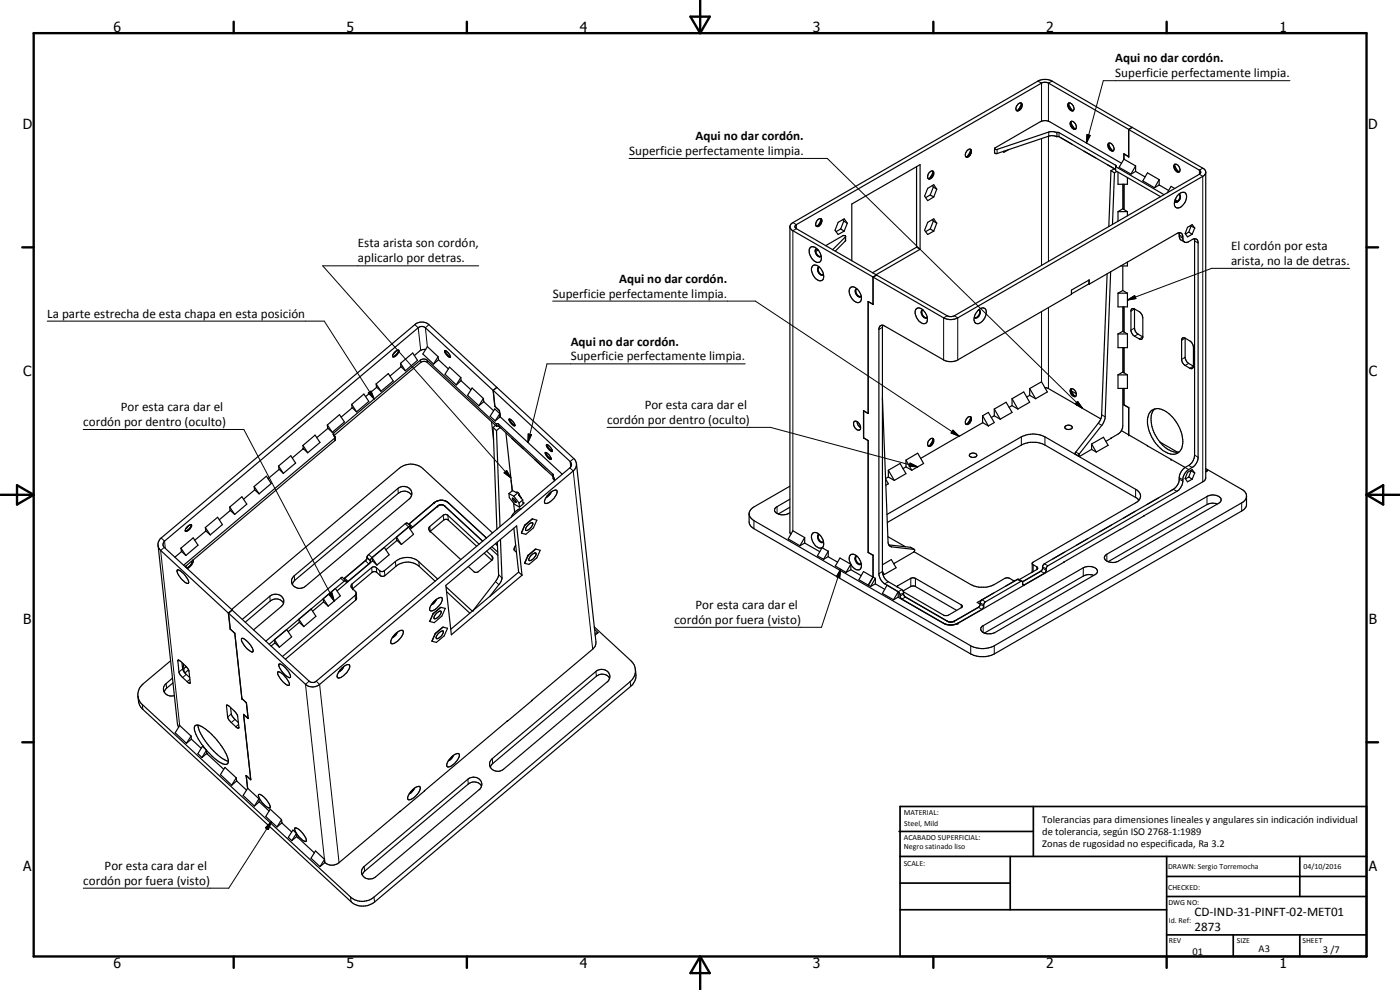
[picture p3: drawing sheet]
<svg xmlns="http://www.w3.org/2000/svg" width="420mm" height="297mm" viewBox="0 0 420 297" stroke-linecap="round" stroke-linejoin="round" font-family="sans-serif">
<g fill="none" stroke="#000" stroke-width=".35">
<path d="M305.4 31.4l.3-.3a.59 .59 0 0 1 .7-.2 .59 .59 0 0 1 .4 .6 1.67 1.67 0 0 1-1.6 1.8l-.3-.7zM306.4 30.9l.1 .1M306.5 31a1.68 1.68 0 0 1-1.4 2.2M306.5 31.1l-.5 1.3-.7 .8M317.2 39.8l-1.2-.3h-1l-15.8 5.3-.7-.2M317.2 39.8h.6l17.2 10M317.2 39.8v1.2M320.7 30.9a1.6 1.6 0 0 1 1.4 2.2M320.8 30.9a1.36 1.36 0 0 0 .5 2.2l.4 .2 .4-.2M321.3 36.5a1.46 1.46 0 0 1 1.6 2 .99 .99 0 0 1-1 .2 .99 .99 0 0 1-.6-.9l-.2-.7zM321.4 36.6l.4 1 .8 1.1M321.5 36.4a1.74 1.74 0 0 0 1.2 2.3"/>
<path d="M321.9 33.2l-1-1.5-.2-.6a1.66 1.66 0 0 0 1.4 2.1M322.8 38.7h-.1M338.7 38.8v8.2l-1.4-.8M339.8 38.3l-1.1 .5M339.8 38.2l-1.1 .7 21.2 12.2a.66 .66 0 0 1 .5 .6 .66 .66 0 0 1-.5 .6l-73.5 42.4-.8 .3-1.3-.3-45.3-26.1-.4-.4v-.3l.4-.5 73.8-42.6h1.6l24.3 14M275.1 50v24.2M278.8 51.8a.76 .76 0 0 1 .7-.5 .76 .76 0 0 1 .7 .4 1.54 1.54 0 0 1-1.7 1.9 1.7 1.7 0 0 1 .3-1.8zM279.2 58.5l1 .6M279.2 58.5l-1.4 .8M279.8 55.7l.3 .4M279.9 51.3l.1 .1M280 51.4a1.69 1.69 0 0 1-1.4 2.2"/>
<path d="M280 51.5l-.5 1.3-.7 .8M280.1 56.1l1 .7M280.1 56.1l-.9 2.4M281.1 56.8l-.9-1.4-1.8 1.1-.9 2.3 .9 1.4 1.8-1.1M281.1 56.8l-.9 2.3M290.1 45.3a.74 .74 0 0 1 .7-.6 .74 .74 0 0 1 .7 .5v.7l-.4 .8a.76 .76 0 0 1-.7 .5 .76 .76 0 0 1-.7-.5l.1-.7zM291.2 44.8a1.59 1.59 0 0 1-1.3 2.2M291.3 45l-.5 1.3-.7 .8M302.7 44.9l-1.5 .8v-.3M317.2 41h.6l17 9.8-2.5-1.4M317.2 41l-1.5-.3-.7 .1-15.8 5.3-.7-.2v-1.5l13.7-7.9a3.1 3.1 0 0 1 2.8 0l21.6 12.5M325.3 45.3l3.5 2.1"/>
<path d="M332.6 43.1a1.06 1.06 0 0 1 1.6 .8l.1 .5-.1 .8M332.6 43.1a1.61 1.61 0 0 0 1.4 2.2l.2-.1M332.7 43.1l.4 1 .9 1.2M332.8 42.9a1.69 1.69 0 0 0 1.2 2.4M333.4 51.2l1.1 .7M333.4 51.2l-.6 16.8M334.2 45.2l-.2 .1M334.5 51.9l-.6 15.4M334.5 50.6l-1.1 .6M334.8 50v1.2l13.5 7.8M334.8 50l14.6 8.4M335 49.8l-.2 .2"/>
<path d="M335 49.8h.1M335.2 51.4l-.7 .5M335.5 51.6v3.7h2.9v-2M337 55.3v7.4M337.3 55.3v7.6M337.3 47.8l3.5 2M337.3 47.8l-1.4 2.4 3.5 2M337.3 46.2h.1M338.7 47l-1.4-.9v1.7M340.8 51.4l2.9 1.7M340.8 49.8l-1.4 2.4M340.8 51.4l-1.4 .8"/>
<path d="M340.8 49.8v1.6M347.9 55.5l2.8 1.6M347.9 53.9l-3.5-2-1.4 2.4 3.5 2M347.9 53.9l-1.4 2.4M347.9 55.5l-1.4 .8M347.9 53.9v1.6M352.5 49.4a1.75 1.75 0 0 0 1.4 2.2M352.5 49.4l.4 1 .8 1.2M352.5 56.6l-1.1-.7-1.1 1.9M352.6 49.3a1.43 1.43 0 0 1 1.3 .8 1.43 1.43 0 0 1-.2 1.6 1.68 1.68 0 0 1-1.2-2.3M352.6 49.3l-.1 .1M352.7 59.9l.8 .5"/>
<path d="M353.3 58.7a1.61 1.61 0 0 1 2.6-.5 3.4 3.4 0 0 1-2.6 4.2 1.34 1.34 0 0 1-.8-1.9zM353.7 58.3h.2M353.9 58.3a1.46 1.46 0 0 1 .2 1.6 1.46 1.46 0 0 1-1.4 .8l-.2-.2M353.9 58.3l.2 1-.4 .8-.5 .4M361.9 51.9l-.6 .8-73.9 42.7a4.5 4.5 0 0 1-4.2 0l-45.5-26.3-.6-1.1M237.1 68l.2-.6 .6-.6 73.6-42.5a4.6 4.6 0 0 1 4.3 0l45.5 26.3 .6 .8v92.2l-.6 .8-42 24.3M237.1 68v91.7l.2 .7M243.2 74.3a1.92 1.92 0 0 1 2.6 1.1 2.88 2.88 0 0 1 .2 3.2 2.8 2.8 0 0 1-3.1-2.6v-1.3zM243.9 79.8a1.86 1.86 0 0 1 2.6 1.1 2.26 2.26 0 0 1 0 3.3 3.2 3.2 0 0 1-3-3.7zM244.8 75.4a1.66 1.66 0 0 0 1.5 1.6M245 74.7h.2M245 74.7a1.49 1.49 0 0 0 .9 2.4l.5-.3"/>
<path d="M245 74.7l-.2 .7M245.4 65.9a.66 .66 0 0 1 .7-.3 .66 .66 0 0 1 .6 .4 1.59 1.59 0 0 1-1.6 1.9h-.1a1.53 1.53 0 0 1 .4-2zM245.6 75l-.8 .4M246.3 65.6a1.61 1.61 0 0 1-1.3 2.3M246.4 65.8l-.5 1.3-.7 .8M247.8 73.7l5.1-3h.7l.2 1.6-3.1 3.1M252.3 68.7l1.1 .6M252.3 68.7l-1.4 .8M252.9 65.9l.3 .4M253.2 66.3l1.1 .7M253.2 66.3l-.9 2.4M253.8 71l-3.9 3.9"/>
<path d="M254.3 67l-.9-1.3-1.9 1-.9 2.4 .9 1.3 1.9-1.1M254.3 67l-.9 2.3M275.1 74.2l1 .6M275.1 74.2l-13.2 7.6M276.1 74.8l-13.2 7.6M276.1 74.8v-25.4l-20.5 11.8v17M279.2 68.7l1 .6M279.2 68.7l-1.4 .8M279.8 65.9l.3 .4M280.1 66.3l1 .7M280.1 66.3l-.9 2.4M281.1 67l-.9-1.3-1.8 1-.9 2.4 .9 1.3 1.8-1.1"/>
<path d="M281.1 67l-.9 2.3M335.5 63.5v2.9M335.5 63.5h2.9M337 79.8v7.4M337 62.7l1.4 .8M337 62.7l-1.5 .8M338.4 63.5v1.3M338.4 78.6v1.2h-2.1M352.6 60.2l.5 .4M353.2 60.5l-.6 .1M353.8 69.8l.3 2 1.4 .8M356.8 69.6l-1 .6"/>
<path d="M356.8 69.6l1 .7M357.4 67.6l.1 .2M357.5 67.8l-.7 1.8M357.5 67.8l1.1 .6M358.4 71.7l.1 64.9a3.8 3.8 0 0 1-1.8 3.1l-1 .6M358.6 68.4l-.8-1-1.4 .8-.7 1.9 .7 1 1.4-.8M358.6 68.4l-.8 1.9M245.5 80.5a1.72 1.72 0 0 0 1.5 2M245.7 80.2l-.2 .3M245.7 80.2a1.48 1.48 0 0 0-.1 1.5 1.48 1.48 0 0 0 1.3 .8l.2-.2M255.2 86.4a2.01 2.01 0 0 1 2.8 1.4 2.16 2.16 0 0 1-.2 2.9 3.2 3.2 0 0 1-3-3.3zM257 86.7a1.61 1.61 0 0 0 1.3 2.3"/>
<path d="M257.2 86.7h-.1a1.45 1.45 0 0 0-.3 1.5 1.45 1.45 0 0 0 1.3 .9l.4-.3M260.6 90.5v33.6l-1.4-.8M260.6 90.5l1.4 .8M260.6 90.5h.1M262 83.1v8.3l-1.4-.9M262 91.3h.1M263 82.5h.1M263 82.5l-1 .6M263.1 82.5l-1.1 .6M265 97.6l-.1 74.5M275 92.7a2.1 2.1 0 0 1 2.8 1.4 1.85 1.85 0 0 1-.4 3 3.5 3.5 0 0 1-2.7-4zM276.8 93a1.74 1.74 0 0 0 1.1 2.4"/>
<path d="M277 93a1.16 1.16 0 0 0-.6 1.1 1.16 1.16 0 0 0 .7 1l.6 .3 .4-.1M278.2 95.2l-.2 .2M293.5 93.1a1.33 1.33 0 0 1 1.6-.7 1.33 1.33 0 0 1 .9 1.6 3.2 3.2 0 0 1-3 3.1 2.19 2.19 0 0 1 0-3.3zM293.7 93h.1M293.8 93a1.42 1.42 0 0 1 .1 1.6 1.42 1.42 0 0 1-1.4 .7l-.1-.1M293.8 93a1.59 1.59 0 0 1-1.3 2.3M326.8 84v1.2l-5.2 3M326.8 85.2l.1 .1M326.9 85.3l26.3-15.2a1.08 1.08 0 0 1 1.3-.2 1.08 1.08 0 0 1 .5 1.2l.1 1.2a1.03 1.03 0 0 0 1.4 .3 3.1 3.1 0 0 1 2.3-.9l.5 .3 .3 .6v64.9a3.8 3.8 0 0 1-1.8 2.8l-1.1 .6a4.4 4.4 0 0 0-1.8 4l-.8 1.7-.9 .8-38.7 22.4-.5 .5v.9l-.4 .7-6.3 3.7-.4-.3-.2-.9M326.9 85.3v-1.3l-5.3 3v1.3l-34.2 19.7a4.5 4.5 0 0 1-4.2 0l-17.7-10.2a1.04 1.04 0 0 0-1.1-.2 1.04 1.04 0 0 0-.6 1v73.8a4.1 4.1 0 0 0 1.7 2.8l4.1 2.3M332.3 82.2l-1.7 42.6-.8 1.9-7.1 9.1v.4l1.1 .7M333.3 81.5l-1.6 43.9-.8 1.9-7 8.9-.1 .7h.3l3.5-2.1"/>
<path d="M335.5 88v4.1h2.9v-4.1M335.5 88h2.9M337 92.1v7.3M337 87.2l1.4 .8M337 87.2l-1.5 .8M337 99.4l1.4 .8M337 99.4l-1.5 .8M337.3 92.1v7.5M340.5 92.7l1.6 .9 .7 1 .2 6.5M340.5 92.7l-.7-.1-.4 .5v6.2l.4 .8a3.1 3.1 0 0 0 2.1 1.6 .64 .64 0 0 0 .8 .1 .64 .64 0 0 0 .3-.7M340.5 92.7l.1 6.5 .7 .9 1.7 1M112.9 115.2l3.6-3.1 1.5 2.2-3.7 3.1"/>
<path d="M112.9 115.2l1.4 2.2M112.9 115.2l.1 .9 1.3 1.3M113.1 116.2l-3.4 2.8M118.4 105.7l.8-.6 .5 .1a2.4 2.4 0 0 1-1.3 1.9h-.3a.68 .68 0 0 1 .1-1.2zM118.9 105.3l-.9 1M119.6 105.1a2.31 2.31 0 0 1-1.8 1.9M120.2 109l3.7-3.1 1.4 2.2-3.6 3.2M120.2 109l1.5 2.3M120.2 109l.1 1 1.4 1.3M120.4 110l-3.4 2.8M127.8 104.9h-.7a4.3 4.3 0 0 0-2.7 1.8M131.5 107l-1.4 2.2"/>
<path d="M131.5 107l.1 .9M131.5 107l-3.2-3-1.4 2.2 3.2 3M131.6 107.9l3 2.8M131.6 107.9l-1.5 1.3M133.6 105.2l.9 .6 .7 1.3M133.6 105.2a1.5 1.5 0 0 0 .8 1.7l.8 .2M133.6 105.2v.1a3.4 3.4 0 0 0 1.6 1.8M138.3 113.3l-1.4 2.2M138.3 113.3l.1 .9M138.3 113.3l-3.4-3.1-1.3 2.1 3.3 3.2M138.4 114.2l2.9 2.8M138.4 114.2l-1.5 1.3"/>
<path d="M145.1 119.5l-3.4-3.1-1.4 2.2 3.4 3.2M145.1 119.5l-1.4 2.3M145.1 119.5l.1 1M148 117.1l-20.3-18.8-.8-.3h-.9l-76.6 64.3a1.29 1.29 0 0 0-.1 2l20.4 18.7M148 117.1l.5 4.8M149.1 116.2l-20.4-18.8a3.2 3.2 0 0 0-4.2 0l-76.1 64a2.42 2.42 0 0 0-.2 3.7l20.3 18.8M149.1 116.2h.1M149.1 116.2l-1.1 .9M264.8 119.4l1.8 43.6 .3 .7 .7 .4 6.8 .7M303.7 119.6l3.5-2 1.8 3.1-3.5 2M303.7 119.6l1.8 3.1M303.7 119.6v2.1"/>
<path d="M309 118.6l-.9 .5M309 116.6l1.8 3M309 116.6v2M309 118.6l1.8 1M309 116.6l3.6-2 1.7 3-3.5 2M313.6 116.3l1.1 .3 8.5 4.9M321.3 116.9a1.13 1.13 0 0 1 1.6 1l.1 .5a.63 .63 0 0 1-.4 .7 .63 .63 0 0 1-.8-.4l-.6-1.2zM321.4 116.8l.4 1 .8 1.1M321.4 116.8a1.61 1.61 0 0 0 1.4 2.1M321.5 116.6l-.2 .2M321.6 117.3l1.4 .9M335.5 112.5v4h2.9v-4"/>
<path d="M335.5 112.5h2.9M335.5 100.2v4.1h2.9v-4.1M335.5 100.2h2.9M337 116.5v11.3a3 3 0 0 1-1.5 2.5l-2.1 1.2M337 104.3v7.3M337 111.6l1.4 .9M337 111.6l-1.5 .9M337.3 104.3v7.5M337.3 116.5v5M355.7 101.5l1.6 .9 .8 1.2 .1 6.3M355.7 101.5a.64 .64 0 0 0-.8-.1 .64 .64 0 0 0-.3 .7l.2 6.5 .5 .7 1.8 1.2 .6 .1 .5-.7M355.7 101.5l.1 6.2a3.3 3.3 0 0 0 2.4 2.2"/>
<path d="M83.6 139.8l3.7-3.1 1.4 2.2-3.7 3.1M83.6 139.8l1.4 2.2M83.6 139.8l.1 1 1.3 1.2M90.9 134.7h.2M90.9 133.6l3.7-3 1.4 2.2-3.6 3M90.9 133.6l1.5 2.2M90.9 133.6l.1 1 1.4 1.2M91 134.7l-3.3 2.7M91 134.7h.1M98.2 127.5l3.7-3.1 1.5 2.2-3.7 3.1M98.2 127.5l1.5 2.2M98.2 127.5l.1 .9 1.4 1.3"/>
<path d="M98.4 128.5l-3.3 2.8M100.6 131.1l-.2 .4-45.3 38.1M100.6 131.1v1l-45 37.9M105.6 121.3l3.6-3.1 1.5 2.2-3.7 3.2M105.6 121.3l1.4 2.3M105.6 121.3l.1 1 1.3 1.3M105.7 122.3l-3.3 2.8M145.2 120.5l3 2.7M145.2 120.5l-1.5 1.3M147.5 126.5l.6 5.4M148 128.3l1 .9M148 128.3l1.1 30.5"/>
<path d="M148.5 121.9l1.4 1.3M148.7 127.6l-.7 .7M149 127.3l-20.8-19.2a1.6 1.6 0 0 0-2.1 0l-26 21.8-.1 .5 .6 .7M149 127.3l.6-.1 16.3 15.1v.6M149 127.3v.6M149 129.2l1.1 28.8M149 127.9h.8M149 127.9l-20.7-19.1-1-.4-1.1 .4-26 21.9M149.8 127.9l16.1 15M149.8 127.9l.4 .5M149.9 123.2l.2 1.9M150 124.1l-1.4 2.2"/>
<path d="M150 124.1l.1 1M150 124.1l-1.5-1.4-1.4 2.2 1.5 1.4M150.1 128.3l-1.1 .9M150.1 125.1l18.6 17.2M150.1 125.1l-1.5 1.2M151.8 129.9l1.9 17.3-.3-3.2M152.7 125.8a2.05 2.05 0 0 1 1.7 2l-1.2-.9zM152.9 125.7l.7 1.3 .9 .6M153.6 131.6l3.4 3.1M163.6 135.8l1.1 .6 .7 1.3a2.06 2.06 0 0 1-1.8-1.9zM163.8 135.8l.5 1 1.1 .9M164.1 133.4l.1 .1a3 3 0 0 0 1.6 1.8"/>
<path d="M164.1 133.4l1.2 .9 .5 1.1M164.1 133.4l.1 .8 .6 .8 .7 .5 .3-.1M173 139.1l-.3-1-.5-.5-23.1-21.4-1.1 .9 23.1 21.4a1.21 1.21 0 0 1-.1 1.9l-76.1 64a1.57 1.57 0 0 1-2.1 0l-23.1-21.4M173 139.1l5.8 54.2-.2 .6-.7 .9-18.3 15.4M173 139.1l-.2 1.4-.8 .8-76.1 64.1a3.3 3.3 0 0 1-4.2-.1l-23.1-21.3M256.3 126.5a1.4 1.4 0 0 1 1.9 1.3v1a1.17 1.17 0 0 1-1.2 .1 1.17 1.17 0 0 1-.7-1l-.2-.8zM257.2 126.5l.3 1.1 .8 .7M259.2 131.4l1.4 .8M259.2 123.3v8.1M259.2 123.3h.1M259.2 131.4h.1M260.6 132.2v33.6"/>
<path d="M260.6 124l-1.4-.8v8.2M271.9 138l1.7 3.1M271.9 138v2.1M271.9 138l3.5-2 1.8 3.1-3.6 2M278.7 132.2l.5-.5 .6-.2a1.45 1.45 0 0 1-.8 2.4h-.3l-.3-.4zM279.9 131.5l.1 .2M280 131.7a1.69 1.69 0 0 1-1.4 2.1M280 131.7l-.4 1-.8 1.2M287.8 130.9h.1M287.8 130.9l-11.5 6.6M290.1 125.5a.76 .76 0 0 1 .7-.5 .76 .76 0 0 1 .7 .4v.7l-.4 .8a.72 .72 0 0 1-.9 .5 .72 .72 0 0 1-.5-.9zM291 136.3a1.32 1.32 0 0 1 2.1 .4 1.33 1.33 0 0 1-2.2-.1z"/>
<path d="M291.2 125a1.64 1.64 0 0 1-1.3 2.3M291.3 125.1l-.5 1.4-.7 .8M294.9 124.8v2l1.7 1M294.9 124.8l1.7 3M294.9 124.8l1.7-1.1 1.8 3.1-1.8 1M294.9 126.8l-7.1 4.1M298.4 124.8l-.9 .5M298.4 122.7l3.6-2 1.7 3-3.5 2.1M298.4 122.7l1.8 3.1M298.4 122.7v2.1M298.4 124.8l1.8 1M303.7 121.7l-.9 .5"/>
<path d="M303.7 121.7l1.8 1M319.7 127.9a1.16 1.16 0 0 1 1.2-.4 1.16 1.16 0 0 1 .9 .9 1.32 1.32 0 0 1-2.2-.3zM323.1 121.5l7.1 4.1M323.2 121.5h.1M327.6 133.2l1.4 2.4M327.6 133.2v1.6M327.6 134.8l1.4 .8M327.6 133.2l3.6-2 1.4 2.4-3.6 2M330.2 125.6h.1M330.2 125.6h.2M333.4 131.5h.1M333.4 131.5l-1.5 .9"/>
<path d="M336.5 129.2l7.9 4.6M337.3 121.5l1.4 .8v8.2M337.3 121.5h.1M344.3 133.7l11.4 6.6M344.3 133.7h.1M345.4 123.4a3.7 3.7 0 0 1 5 .4 11 11 0 0 1 4.4 10.2 2.9 2.9 0 0 1-4.4 1.9 11.3 11.3 0 0 1-5.9-10.6l.4-1.3zM346.5 122.7a6.6 6.6 0 0 0-.1 7.1l1.7 2.8M348.1 132.6l5.3 3.1M348.1 132.6a6.7 6.7 0 0 0 5.4 3.1l.4-.1M351.4 137.8h.1M56.2 158.1l1.2-.7a1.88 1.88 0 0 1-1.8 1.9l.1-.6zM56.7 157.6l-.9 1"/>
<path d="M57.4 157.4a2.17 2.17 0 0 1-1.8 1.9M61.6 158.3l3.7-3.1 1.4 2.2-3.6 3.1M61.6 158.3l1.5 2.2M61.6 158.3l.2 1 1.3 1.2M61.8 159.3l-3.3 2.8M68.9 152.1l3.7-3 1.5 2.2-3.7 3M68.9 152.1l1.5 2.2M68.9 152.1l.1 1 1.4 1.2M69.1 153.2l-3.3 2.8M76.3 146l3.7-3.1 1.4 2.2-3.6 3.1M76.3 146l1.5 2.2M76.3 146l.1 .9 1.4 1.3"/>
<path d="M76.4 147l-3.3 2.8M83.8 140.8l-3.4 2.8M122.6 158.1l-10.9 9.2M122.6 158.1l1.5 2.2-3.6 3.1M123.2 157.9l-1.1-1-.5 .2-11 9.3-.9 1.9-6.5 5.4 6.7-5.8M123.2 157.9l-.6 .2M123.5 148.6a2.64 2.64 0 0 0-4-.6l-31.1 26.2-.7 1.1M129.1 159.4l4.2-3.5 .9-.1 8.8 8.1M130.3 150.8v.1M130.3 150.8l-7.7 6.6 7.7-6.5M133 151.6l-1.4 .1-8.5 7.1M133 151.6l11.9 10.8-11.5-10.6a1.5 1.5 0 0 0-2.1 0l-7.6 6.4-.4 .1-.1-.4"/>
<path d="M133.2 150.2l-1.3-.1-1.6 .7M133.3 150.2l1 .5M134.3 150.6a3.4 3.4 0 0 0-4 .3M134.3 150.6l11.7 10.8M147.8 159.9l-20.9-19.3a5.5 5.5 0 0 0-7.1-.1l-50.3 42.4M152.7 148.1l.2 1.2 1.6 2 1.4 .8M152.7 148.1l1.5 .8M153.8 149.5l.7 .5 .3 .7-.8-.6zM154.1 150.9l.4 2.8M154.2 158.5l1.4 13.2M154.2 148.9l1.6 2M154.9 150.7h-.1"/>
<path d="M155.5 147.8l-.4-.2-.2 .2-1.1-.6-1.1 .9M155.5 147.8l.4 .5-.3 .2 1.3 1.5M155.5 147.8l-1.3 1.1M155.6 148.4l.9 1.1M155.8 150.9l.1 1.2M156.4 152.7a3.8 3.8 0 0 0-3 2.5M156.9 150l.1 1 .2-.2M156.9 150l-1.1 .9M157.2 150.8l-.2 .1M157.2 150.8v.2l-1.3 1.1M157.5 157.6l-1 2.4M157.5 157.6h.1"/>
<path d="M158.4 157.6l.7-.6 .7-.2a1.76 1.76 0 0 1-1.3 2.2l-.4 .2a.62 .62 0 0 1-.4-.6 .62 .62 0 0 1 .4-.6zM159.8 155.7l1.3 .4-1 2.3-2.3 1.9-1.3-.3M159.8 155.7l-2.3 1.9M164.2 148.8a1.72 1.72 0 0 0-.6 2.2 4.6 4.6 0 0 0 3.6-3.6 .74 .74 0 0 0-.6-.4 .74 .74 0 0 0-.7 .3l-1.7 1.6M165 147.9l-.7 .9M165.4 147.6l-.4 .8-1.1 .9M165.9 142.9h.1M165.9 142.9l.5 .7v.6l-.4-.6zM237.1 149.8l-3.9 2.2a1.13 1.13 0 0 0-.7 1.3 1.13 1.13 0 0 0 1.1 .9 3.7 3.7 0 0 0 3.5-.4M237.1 152.2l-3.5 2M265.8 143.8l.8 1.4-.8 .4M266.2 154.3l40.3-23.2a7.8 7.8 0 0 1 7.1 0l27.2 15.7a2.13 2.13 0 0 1 1.5 2 2.13 2.13 0 0 1-1.5 2.1l-30.8 17.8-.2 .3v2.7"/>
<path d="M266.6 143.1l-.8 .5M266.6 141.1l1.8 3M266.6 141.1v2M266.6 143.1l1.8 1M266.6 141.1l3.5-2 1.8 3-3.5 2M271.9 140.1l-.9 .5M271.9 140.1l1.7 1M336.2 158.8v.1M340.6 153.4l-3.5 2.1M341.8 150.1l-.6-.7-27.6-15.9a7.8 7.8 0 0 0-6.7-.2l-40.6 23.5M343.4 154.7l-.1 .1M347.8 149.4l-3.6 2"/>
<path d="M352.1 146.8l-38.7 22.4-.4 .5-.2 1.1-.3 .5-5.6 3.3M352.1 146.8l-.8 .5M355.7 140.3a4.4 4.4 0 0 0-1.8 4.1 4.1 4.1 0 0 1-1.8 2.4M356.8 143.1l-1 .6M356.8 143.1l1 .7M357.3 141.2l.2 .1M357.4 141.1l.1 .2M357.5 141.3l-.7 1.8M357.5 141.3l1.1 .6M358.6 141.9l-.8-1-1.4 .8-.7 1.9 .7 1 1.4-.8M358.6 141.9l-.8 1.9M361.9 140.6l11.1 6.4 .6 .5 .4 .9 .1 3.2-.2 .5-.6 .8-74.9 43.3a7.8 7.8 0 0 1-7.1 0l-65.9-38.2-.6-1.4 .1-2.9 .5-.9 .9-.7 10.8-6.2"/>
<path d="M361.9 141l.5 .3-.5 .3M365.4 151.2l-1.5-.2-1.7 .4-29.6 17.1M374.1 149l-.1 .6-1 1.1-74.6 43.1a7.8 7.8 0 0 1-7.1 0l-65-37.6-1.1-1-.4-.9M47.4 163.6l5.8 53.5 .4 1.1M53.2 171.1a1.51 1.51 0 0 1 1.7 .8l.2 .3a3.8 3.8 0 0 1 1.4 2.8 5 5 0 0 1-3.3-3.9zM54.3 164.5l3.7-3.1 1.4 2.2-3.6 3.1M54.3 164.5l1.5 2.2M54.3 164.5l.1 .9 1.4 1.3M54.5 165.5l-2 1.7M55.9 169.8l-.1 .4M57.4 168.4a1.45 1.45 0 0 1-1 1.8l-.4 .1M57.9 168.1a2.32 2.32 0 0 1-1.7 2.5"/>
<path d="M88.3 172.8l31.1-26.2a2.36 2.36 0 0 1 3.1-.4 2.36 2.36 0 0 1 .8 3l-31.6 26.7a2.32 2.32 0 0 1-3.2 .3 2.32 2.32 0 0 1-.5-3.2zM97 179.6l3.7-3 1.4 2.2-3.6 3.1M97 179.6l1.5 2.3M97 179.6l.1 1M103.8 174.2l-1.1-1-.5 .3-22.4 18.9M103.8 174.2l-.6 .2-22.4 18.9M106.9 177.9l-.3 .7-21.8 18.4M106.9 177.9l.1 1.6-.3 .6-21 17.7M111.7 167.3l-1 1.9-6.4 5.3-.3 .2-.2-.5M111.7 167.3l1.4 2.2M111.7 167.3l.1 1M111.7 167.3l3.6-3 1.5 2.2-3.7 3"/>
<path d="M111.8 168.3l-10.6 9M111.8 168.3l1.3 1.2M119 161.2l1.5 2.2-1.4-1.3zM119.1 162.2l-3.3 2.8M130.6 174.4l-4.8-4.4a5.4 5.4 0 0 0-7-.1l-3.7 3-.9-.1-1.5-1.3-.9 .1-6 5.1M131 179.9l-.6 .9-1 .7M131.3 173.7l-5.6-5.2a5.5 5.5 0 0 0-7.1 0l-3.6 2.9h-.9l-1.5-1.3-1.1 .2-6 5.1-.1 .7 1.4 1.4 .1 .4M133.8 175.6l21.3-17.8 1.6 14.8-21.2 17.9zM133.9 176.1l7.9 7.3M134.1 177.5l6.9 6.5M143.8 163.3l-9.7-8.9-.9 .1-4.2 3.5-.3 .5 .2 .8 9.4 8.6M145.3 166l2.3 2.1"/>
<path d="M146 165.4l1.8 1.6 .1 .6-.3 .5M147.1 164.5l2.3 2.1M147.6 168.1l-4.4 3.6-.9-.1-1.8-1.6M147.6 164l1.8 1.7M148.7 163.1l.6 .6M149.3 162.6l.3 9.9-.1 .7-.8 1.3-6.8 8.7M150.2 161.8l.5 11.8-.5 1.2-3.2 4.1M154.8 163.6l-.5 1.3 .7 .8M155.6 171.7l-20.3 17.1M155.6 171.7l1.1 .9M158.4 166.6l.1 .2M158.4 166.6l-.9 2.4"/>
<path d="M158.5 166.8l-1 2.2M159.4 166.6a1.06 1.06 0 0 1 1.5-.5l-.1 .5-.6 .9a1.05 1.05 0 0 1-1.5 .5zM160.8 164.8l-2.3 2M160.8 164.8l-2.4 1.8M160.8 164.8l1.3 .3-1 2.3-2.3 1.9-1.3-.3M241.5 162.9l4.5 2.6M241.5 161.3l-1.4 2.4M241.5 162.9l-1.4 .8M241.5 161.3v1.6M241.5 161.3l-3.6-2-1.4 2.4 3.6 2M245.7 160.4a1.64 1.64 0 0 0 1.3 2.3M245.7 160.4h.2"/>
<path d="M245.7 160.4a1.49 1.49 0 0 0 1.1 2.4l.3-.3M246.7 164.3l-1.4 2.5 1.9 1M246.7 164.3l1.9 1.1M247.1 162.5v1.2l-.4 .6M247.1 162.5a2.8 2.8 0 0 0-3.1-2.6 2.44 2.44 0 0 0 .3 3.2 2.09 2.09 0 0 0 2.4 1.2M248.5 167l2.9 1.7M248.6 165.4l-1.4 2.4M248.6 165.4v1.6l-1.4 .8M255.2 166.6a1.62 1.62 0 0 1 2.4 .7 2.52 2.52 0 0 1 .2 3.7 3.3 3.3 0 0 1-2.9-4zM255.3 170.9l3.2 1.8M255.3 169.3l-1.4 2.4M255.3 170.9l-1.4 .8"/>
<path d="M255.3 169.3v1.6M255.3 169.3l-3.2-1.9-1.4 2.4 3.2 1.9M257 166.9a1.76 1.76 0 0 0 1.3 2.4M257.2 166.9a1.14 1.14 0 0 0-.7 1 1.14 1.14 0 0 0 .6 1l.8 .5 .6-.3M260.6 175.6h.1M260.6 165.7l1.4 .9M260.6 165.8h.1M260.6 165.8l1.4 .8M260.6 175.6l.7 .4M262 173.1l-2.8-1.6-1.4 2.4 2.8 1.7M262 173.1l-1.4 2.5M262 166.6v6.6"/>
<path d="M262 173.1l.7 .4M262.7 175.2l2.8 1.6M262.7 173.5l-1.4 2.5M262.7 175.2l-1.4 .8M262.7 173.5v1.7M264.8 171.4l.6 1M264.8 169.5l2.7-1.6 1.4 2.4-3.5 2.1M264.9 172.1a3.9 3.9 0 0 0 1.7 2.4l4.4 2.8M264.9 172.1l.5 .3M266.5 161l5.2 3M266.7 163.5l6.6 .7 1.1 .6M268.4 169l-.1 .2"/>
<path d="M268.4 169v.1M269.1 176.1l4.2-2.6 1.1-.1 14.1 8.1 .3 .5-4.2 2.6-1.2 .1-12.2-7.1M269.6 179.2l13.6 7.8 1.5 .5M269.6 177.5l-1.4 2.5M269.6 179.2l-1.4 .8M269.6 177.5v1.7M269.6 177.5l-3.4-1.9-1.4 2.5 3.4 1.9M271 177.3l2.5-1.4h1l12.6 7.2M271 177.3l.1 .2a1.72 1.72 0 0 0 .6 1.7M271.5 179l12.8 7.4M274.4 165.6l16.9 9.8a7.8 7.8 0 0 0 7.1 0l3.8-2 .8 .1 1.5 .8M274.4 164.8l.1 .3-.2 .5-5.9 3.4"/>
<path d="M294.7 180a1.53 1.53 0 0 0-.6 1.7l-.4 .5-7.3 4.2M294.7 180l-1.4 .8 .9 .5M298.2 177.9l-3.5 2.1M305.3 173.9l-10.6 6.1M305.3 173.9l.3-.1 1.1 .6M305.3 173.9l-3.5 2M306.7 174.4l-11.1 6.3-.4 .7v.8l-.5 .6-7.5 4.4-2.3 .3M309.8 169.1l1.5 1.1 .1 .2-.1 .4-5.4 3.1M312.6 171.2l-5.7 3.3M319.3 168.7h.1M319.3 168.6l-31.9 18.5a4.6 4.6 0 0 1-4.2-.1l-12.5-7.3-.6-.8a1.07 1.07 0 0 0-.5-1.4M319.4 165.7l-3.5 2"/>
<path d="M326.5 161.6l-3.5 2M328.2 172.6l-1.4-.2-1.4 .3-30 17.2M331.8 166.6l30.4-17.6a3.2 3.2 0 0 1 4.3 .8l-.2 .7-.6 .5-30 17.3a3.2 3.2 0 0 1-4.2-.8zM53.4 198.2l.2-.2 .7 .5 2.2 2.4 .6 4.1-.7-.3-1.6-1.4-1-1.3zM54.6 198.8l.3 2.1 .6 1M55 199.2l.3 2.4M68.5 183.9l.6 4.8M68.6 184l.5 4.8 1.4 1.2 2.1 19.6 1.3 1.3M69.1 188.7h.1M69.1 188.7l1.4 1.3M69.7 183v.1M69.7 183l-1.2 .9"/>
<path d="M69.7 183l-1.1 1M72.5 191.6a4.8 4.8 0 0 1 3.3 2.9l.2 .7-.2 .4a5 5 0 0 1-3.3-4zM72.7 185.8l8.3-6.9a2.36 2.36 0 0 1 3-.4 2.36 2.36 0 0 1 .8 3l-8.7 7.5M82.4 191.9l1.5 2.3M82.4 191.9l.1 1M82.4 191.9l3.7-3 1.4 2.2-3.6 3.1M82.5 192.9l-1.1 .9M82.5 192.9l1.4 1.3M83.8 199.3l.2-.1a6 6 0 0 1 3.2 3.9 .69 .69 0 0 1-.7 .2 .69 .69 0 0 1-.5-.5 5.9 5.9 0 0 1-2.4-3.4zM85.1 180.9a2.61 2.61 0 0 0-4-.6l-7.5 6.4M89.8 186.7l-3.3 2.8M89.8 186.7l-.1-.9 1.5 2.2"/>
<path d="M89.8 186.7l1.4 1.3M93.4 182.7l1.4 2.2-3.6 3.1M97.1 180.6l-3.3 2.8M97.1 180.6l1.4 1.3M103.2 200l-.4 .7-1.1 .9M118.6 190.3l.6-.5a1.27 1.27 0 0 1 1.8-.4 4.4 4.4 0 0 1-3.5 3.7l-.2-.4 .1-.6zM118.9 190l-.9 1M119.2 189.7l-.4 .8-1 .8M130 184.1l-1 2.4M130 184.2l-1 2.3M130 184.1v.1M130.1 180.6l.1 .1"/>
<path d="M130.1 180.7v.1M130.2 180.5h.1M130.3 180.4a2.88 2.88 0 0 1 2.3-1 2.19 2.19 0 0 1-1 2.5 2.71 2.71 0 0 1-2.5 1.3 1.94 1.94 0 0 1 .7-2.2zM130.6 180.1l-.9 1M130.6 190l-.9 2.4M130.6 190l.1 .1M130.7 190.1l-1 2.3M131 184a1.08 1.08 0 0 1 1.4-.5 2.44 2.44 0 0 1-2.1 2.1l.1-.7zM131.5 190.2l.8-.8 .6-.1a1.53 1.53 0 0 1-.9 1.9 .64 .64 0 0 1-.5 .4 .64 .64 0 0 1-.6-.2zM132.4 182.2l1.2 .3-1 2.3-2.3 2-1.3-.3M132.4 182.2l-2.4 1.9M132.4 182.2l-2.4 2"/>
<path d="M133 188.2l1.3 .3-1 2.3-2.3 1.9-1.3-.3M133 188.2l-2.4 1.8M133 188.2l-2.3 1.9M178.3 188.1l11.1 10.2a4.1 4.1 0 0 1-.3 6.2l-76.9 64.7a5.4 5.4 0 0 1-7-.1l-62.5-57.7a4 4 0 0 1 .3-6.2l8.2-7M178.4 188.8l1.1 1M179.5 189.8l-.9 .2M179.5 189.8l-.9 .8M284.3 186.4l.5 .2M284.8 186.6h1.1M286.4 186.4l-.5 .2M286.4 186.4h.1M286.4 186.4l-.2 .1"/>
<path d="M293.8 182.1l-7.4 4.3M294.6 188.1l30.5-17.8a3.4 3.4 0 0 1 4.2 .7v.7l-.7 .7-30 17.4a4.1 4.1 0 0 1-3.7-.1l-.6-.8zM51.8 203.5l-1.9 1.6a2.21 2.21 0 0 0-.4 2.9 2.21 2.21 0 0 0 2.9 .7M51.9 204.9l-2.2 1.9-.4 .8M55.5 201.9l1.5 1.4M55.9 200l-.8 .6M56.6 201l-1.1 .9M58.5 217.8a1.77 1.77 0 0 1 2.2 .3 19.5 19.5 0 0 1 7.8 10 1.02 1.02 0 0 1-.4 1.2 1.02 1.02 0 0 1-1.2-.1 19.2 19.2 0 0 1-8.6-10.5zM59.4 217.6a13.1 13.1 0 0 0 3.9 6.9 11.3 11.3 0 0 0 5.2 3.9M68 211.6l.9 .4 2.3 2.4 .5 4-.9-.3-2.3-2.4zM69.2 212.3l.3 2.2 2.1 2.3M73.1 214.3l2.2 19.7-1.4-1.3 .4 3.8"/>
<path d="M73.1 214.3l1.4 1.3M73.1 214.4h.1M73.9 210.8v.1M73.9 210.9l.6 4.7M73.9 210.9l.6 4.7-1.4-1.2M74.5 215.5v.1M83.3 201.7a1.32 1.32 0 0 1 1.5 .5l1 1.2a2.8 2.8 0 0 1 1 2.1 1.9 1.9 0 0 1-2-1l-1.2-1.8zM102.1 201.1l-.2 .2M102.8 200.3a1.91 1.91 0 0 1 2-.8 3.8 3.8 0 0 1-2.3 3.6 .74 .74 0 0 1-1 .3 .74 .74 0 0 1-.2-1.1l.7-1.2M102.8 200.3l-.8 .8M102.8 200.3l-.7 .8M152.2 216.4h.1"/>
<path d="M152.3 216.4l-24.9 20.9M159.6 210.1l-7.3 6.3M159.6 210.2h.1M183 203.5a2.69 2.69 0 0 0-4-.6l-31.4 26.4-.5 .9M190.7 200.8a4.7 4.7 0 0 1-1.4 5.2l-76.9 64.6a5.6 5.6 0 0 1-7 0l-63.2-58.5a5.6 5.6 0 0 1-.8-3.2M57.4 220.9l-1.4 2.1M57.4 220.9v.9M57.4 220.9l-3.5-3.2-1.3 2.2 3.4 3.1M57.4 221.8l3 2.7M57.4 221.8l-1.4 1.2M62 225.1l-1.3-1.2-1.3 2.2 1.2 1.2M62 225.1l-1.4 2.2"/>
<path d="M62 225.1v1M62 226.1l.2 .1M62 226.1l-1.4 1.2M62.2 226.1l4.9 4.7M62.2 226.2h.1M70.9 233.4l-3.4-3.1-1.3 2.1 3.3 3.2M70.9 233.4l-1.4 2.2M70.9 233.4l.1 .9M71 234.3l3 2.8M71 234.3l-1.5 1.3M74.3 236.5l-1.3 2.2 3.4 3.2M74.3 236.5l3.4 3.1"/>
<path d="M75.3 233.9l-1.4-1.2 .4 3.9M77.6 238.5a1.16 1.16 0 0 1 1.5 .5 4.4 4.4 0 0 1 2 3.3 1.3 1.3 0 0 1-1.5-.6l-1.7-2zM77.7 239.6l-1.3 2.3M77.7 239.6l.1 1M123.7 237.1a2.32 2.32 0 0 1 2.3-1 2.65 2.65 0 0 1-1.2 2.7l-.3 .3a1.64 1.64 0 0 1-2.1 .6 3.3 3.3 0 0 1 1.3-2.6zM124 236.8l-.9 1M124.3 236.5l-.9 1.4-.6 .3M127.4 237.3h.1M127.4 237.2l-25.6 21.6a3.3 3.3 0 0 1-4.3 0M135.4 227.2l.3-.2a1.64 1.64 0 0 1 2.1-.7 4.7 4.7 0 0 1-3.4 3.8l-.3-.4 .1-.7zM135.7 226.9l-.9 1.1M136 226.7l-.7 1.1-.7 .5"/>
<path d="M144.5 235.8a2.64 2.64 0 0 0-4-.6l-31.1 26.2-.7 1.1M147.5 227.9l31.3-26.4a2.38 2.38 0 0 1 2.9-.4 2.38 2.38 0 0 1 1.1 2.7l-.3 .6-31.4 26.4a2.34 2.34 0 0 1-3.2 .3 2.34 2.34 0 0 1-.4-3.2zM77.8 240.6l3 2.7M77.8 240.6l-1.4 1.3M84.5 245.9l-3.4-3.1-1.4 2.2 3.4 3.1M84.5 245.9l-1.4 2.2M84.5 245.9l.1 1-1.5 1.2M84.6 246.9l2.9 2.7M88.5 248.5a2.4 2.4 0 0 1 2.2 1.4l1.2 1.7v.7a1.84 1.84 0 0 1-2-1.1l-1.1-1.4zM89 250.1l-1.4 2.1M89 250.1l.1 .9-1.5 1.2M89 250.1l-1.1-1.1-1.4 2.2 1.1 1"/>
<path d="M89.1 251l.3 .3M89.4 251.3l4.9 4.6M89.4 251.3h.1M97.4 257.9l-2.7-2.6-1.4 2.2 2.7 2.5M97.4 257.9l-1.4 2.1M97.4 257.9l.1 .9M97.5 258.8l-1.5 1.2M120 243.5h.1M109 260.2l31.4-26.4a2.37 2.37 0 0 1 3-.3 2.37 2.37 0 0 1 .9 2.9l-31.6 26.7a2.41 2.41 0 0 1-2.9 .4 2.41 2.41 0 0 1-1.1-2.7z"/>
</g>
<g fill="none" stroke="#000" stroke-width=".3">
<path d="M311.5 24.3l1.1 .6v11.5M314.7 39.6v1.3M315.8 24.3l-1.1 .6v11.5M317.8 39.8v1.2M387.1 24.2h-56l-5.1 18.7M188.8 47.5h59.5l76.6 75M299.2 44.8v1.3M312.6 41.6v38M314.7 40.9v37.5M326.2 40.4l1 .2-1.2 2.3zM334.8 49.6v.4M361 50.5l-1.1 .6v1.2l1.1 .6v91.7"/>
<path d="M143.7 79.8h-46.9l56.5 63.6M237.9 66.8l1.1 .6v1.2l-1.1 .6v90.1M253.7 71.1v1.2M353.9 70.9l1.1 .6M353.9 70.5l1.1 .6M358.5 72.3l1.1 .6M14.2 96.4h83.1l15 23.3M124.5 97.4l1 .9 .8 6.8M128.7 97.4l-1 .9 .6 5.7M165.9 90.3h60.8l61.1 40.6M264.8 98.2l-1 .6M284.3 94.7l-1.1 .7v12.6"/>
<path d="M286.4 94.7l1 .7v12.6M312.6 93.5v21.1M314.7 92.3v24.3M338.4 90l2.1-1.3 .4 .9zM340.5 92.7l-1.1 .6M340.5 98.4l-1.1 .7M405 80.5h-41.4l-25.2 9.5M110.5 117.9l.9-.6 .9 2.4zM126.1 108.1l.1 .7M128.2 108.1l.1 .7M223.6 109.2h-59.4l-5.8 23.6M341.5 100.2l-1 .7"/>
<path d="M343 101.1l-1.1 .6M355.7 101.5l-1.1 .6M355.7 107.2l-1.1 .6M356.7 109.1l-1 .5M358.2 109.9l-1.1 .6M25 128.9h48.2l27.1 51.4M100.1 129.9l.1 .8M100.4 131.5l.1 .7M149.6 127.3l.2 .6M158.5 130.2l1 .2-1.1 2.4zM172.2 137.6l-1.1 .9 .2 1.6M182.2 128.2h49l44.2 11.9"/>
<path d="M273.1 138.9l2.3 1.2-2.5-.2zM286 129.1l1.8 1.8-2.4-1zM306.5 131.1v2.4M313.6 131.1v2.4M322.9 135.6l1 .6M323.4 120.4l1.5 2.1-2.2-1.3zM329.6 127l1.1 .6M330.6 124.5l1.1 .6M356.7 139.7l1.1 .6M358.5 136.6l1.1 .6M119.4 146.6l.1 1.4M121.6 157.1l1 1"/>
<path d="M122.8 157.2l1.1 .9M129 158l.1 1.4M131.3 151.8h.1M133 154.6l.2 1.4M133.5 151.8v.1M134.4 154.6l.2 1.5M134.6 150.9h.1M151.3 141.9l.7-.7 1.3 2.2zM165.9 142.3l.1 .5M171 140.4l1 .9 5.9 53.5M226.3 156.2v2.4M233.2 152v2.1"/>
<path d="M340.8 146.8v2.5M352.1 146.8l1.1 .6M353.9 143.8l1.1 .6M353.9 143.3l1.1 .6M355.7 140.3l1 .6M362.2 149v2.4M372.6 150.9v2.4M48.4 161.4l1 .9 .2 2.2M49.3 164.3l-1.1 .8 5.7 52.6M81 178.9l.1 1.4M88.3 172.8l.1 1.4M98.7 178.4l.9-.6 .7 2.5z"/>
<path d="M102.2 173.5l1 .9M103.5 173.5l1 .9M105.7 175.2l.1 1.5M106.6 178.6l.1 1.5M109.7 168.3l1 .9M110.1 167.2l1.1 .9M110.2 167.4l1 1M110.6 166.4l1.1 .9M111.5 170.3l.2 1.4M112.9 170.3l.2 1.4M113.9 171.2l.2 1.5M115.3 171.2l.2 1.5"/>
<path d="M118.6 168.5l.2 1.4M125.7 168.5l.1 1.5M147.6 166.9l.2 1M148.7 174.5l1 .9M149.6 172.5l1.1 .9M252.3 170.8l-.3 2.6-1-.4zM252.3 170.8l-5.8 17.4h-44.2M264.8 171.5l-1 .6M266.6 174.5l-1.1 .7M266.9 163.6l.7 .5M269.4 175.8v.4M270.7 176.9l-1.1 .6"/>
<path d="M271.2 178.2l-1.1 .7M271.2 177.8l-1.1 .6M271.7 179.2l-1 .5M273.3 164.2l1.1 .6M273.3 173.5v2.5M274.7 173.5v2.5M294.7 180l1 .6M305.3 173.9l1.1 .6M306.9 175.2l.5 .3M310.1 169.5v2M311.1 170.1v.8M312.4 171.4l1 .6"/>
<path d="M312.9 170.5l1.1 .6M312.9 170.1l1.1 .6M313.4 169.2l1.1 .6M325.1 170.3v2.5M332.2 166.3v2M53.6 198.1l-.2 .2M142 183.1h.1M283.2 187v.1M284.3 186.4h.1M287.4 187v.1M288.5 181.5v.8M291.3 193.8v2.4"/>
<path d="M293.7 182.2l1 .6M294.2 181.3l1 .6M294.2 180.9l1 .6M295.1 187.7v2.1M298.4 193.8v2.4M42.7 211.4l.2 1.5M49.9 205.1l.1 1.4M54.8 200.7l-1.1 .9M55.9 202.4l-1.1 .9M57 203.8l-.8 .7M68.2 211.6l-.2 .2M69.4 214.2l-1.1 .9"/>
<path d="M70.5 215.9l-1.1 .9M71.6 217.3l-.8 .8M92.8 204.4l-1.1 .9 5.8 53.5M94.9 204.4l1 1 5.9 53.4M178.8 201.5l.2 1.4M189.1 204.5l.2 1.5M140.4 233.8l.1 1.4M147.7 227.6l.2 1.5M81.4 246.5l-.9 2.4-.8-.5zM81.4 246.5l-12.7 20h-43.7M109.3 260l.1 1.4M105.2 269.1l.2 1.5"/>
<path d="M112.2 269.2l.2 1.4"/>
</g>
<g fill="#000">
<circle cx="338.7" cy="47" r=".18"/>
<circle cx="100.2" cy="130.7" r=".18"/>
<circle cx="338.7" cy="122.3" r=".18"/>
<circle cx="338.7" cy="130.5" r=".18"/>
<circle cx="351.4" cy="137.8" r=".18"/>
<circle cx="129.1" cy="159.4" r=".18"/>
<circle cx="130.3" cy="150.8" r=".18"/>
<circle cx="131.3" cy="151.9" r=".18"/>
<circle cx="105.8" cy="176.7" r=".18"/>
<circle cx="286.4" cy="186.4" r=".18"/>
<circle cx="287.4" cy="187.1" r=".18"/>
<circle cx="72.6" cy="209.6" r=".18"/>
<circle cx="73.9" cy="232.7" r=".18"/>
</g>
<g fill="none" stroke="#000" stroke-width=".71">
<path d="M10.1 9.9h400v277.1h-400zM70.1 6.5v3.4M140.1 6.5v3.4M207.2 5h5.8l-2.9 4.9zM210.1 0v9.9M280.1 6.5v3.4M350.1 6.5v3.4M6.7 74.2h3.4M410.1 74.2h3.5M.1 148.5h10M5.1 145.6l5 2.9-5 2.9zM410.1 148.5h10"/>
<path d="M410.1 148.5l5-2.9v5.8zM6.7 222.7h3.4M410.1 222.7h3.5M70.1 287v3.4M140.1 287v3.4M210.1 287v10M210.1 287l2.9 5h-5.8zM280.1 287v3.4M350.1 287v3.4"/>
</g>
<g fill="none" stroke="#000" stroke-width=".51">
<path d="M269.8 249.5h40.3M270.1 242h140v45h-140zM270.1 257h140M303.2 257v16M310.1 242v15M350.1 257v30M390.1 257v12M270.1 265h33.1M270.1 273h80M350.1 269h60M350.1 263h60M350.1 280.5h60"/>
<path d="M370.1 280.5v6.5M390.1 280.5v6.5"/>
</g>
<path d="M326.2 40.4l1 .2-1.2 2.3zM338.4 90l2.1-1.3 .4 .9zM110.5 117.9l.9-.6 .9 2.4zM158.5 130.2l1 .2-1.1 2.4zM273.1 138.9l2.3 1.2-2.5-.2zM286 129.1l1.8 1.8-2.4-1zM323.4 120.4l1.5 2.1-2.2-1.3zM151.3 141.9l.7-.7 1.3 2.2zM98.7 178.4l.9-.6 .7 2.5zM252.3 170.8l-.3 2.6-1-.4zM81.4 246.5l-.9 2.4-.8-.5z" fill="#000"/>
<g font-size="4.2">
<text x="34" y="9.6">6</text>
<text x="104" y="9.6">5</text>
<text x="174" y="9.6">4</text>
<text x="244" y="9.6">3</text>
<text x="314" y="9.6">2</text>
<text x="384" y="9.6">1</text>
<text x="6.8" y="38.7">D</text>
<text x="410.6" y="38.7">D</text>
<text x="7" y="112.9">C</text>
<text x="410.8" y="112.9">C</text>
<text x="7" y="187.1">B</text>
<text x="410.8" y="187.1">B</text>
<text x="7" y="261.4">A</text>
<text x="410.8" y="261.4">A</text>
<text x="34" y="290.4">6</text>
<text x="104" y="290.4">5</text>
<text x="174" y="290.4">4</text>
<text x="244" y="290.4">3</text>
<text x="314" y="290.4">2</text>
<text x="384" y="290.4">1</text>
</g>
<g font-size="3.9">
<text x="334.7" y="18.7">Aqui no dar cordón.</text>
<text x="334.7" y="23.2">Superficie perfectamente limpia.</text>
<text x="188.8" y="46.5">Superficie perfectamente limpia.</text>
<text x="208.7" y="42">Aqui no dar cordón.</text>
<text x="107.4" y="74.3">Esta arista son cordón,</text>
<text x="369.5" y="75">El cordón por esta</text>
<text x="107.4" y="78.7">aplicarlo por detras.</text>
<text x="369.5" y="79.5">arista, no la de detras.</text>
<text x="165.9" y="89.3">Superficie perfectamente limpia.</text>
<text x="185.8" y="84.8">Aqui no dar cordón.</text>
<text x="14.2" y="95.3">La parte estrecha de esta chapa en esta posición</text>
<text x="171.3" y="103.7">Aqui no dar cordón.</text>
<text x="171.3" y="108.2">Superficie perfectamente limpia.</text>
<text x="36.3" y="123.3">Por esta cara dar el</text>
<text x="193.5" y="122.7">Por esta cara dar el</text>
<text x="25" y="127.8">cordón por dentro (oculto)</text>
<text x="182.2" y="127.2">cordón por dentro (oculto)</text>
<text x="208.8" y="182.6">Por esta cara dar el</text>
<text x="202.4" y="187.1">cordón por fuera (visto)</text>
<text x="31.4" y="260.9">Por esta cara dar el</text>
<text x="25" y="265.4">cordón por fuera (visto)</text>
<text x="358.5" y="275">CD-IND-31-PINFT-02-MET01</text>
<text x="358.5" y="279.4">2873</text>
</g>
<g font-size="3.1">
<text x="312.7" y="246.8">Tolerancias para dimensiones lineales y angulares sin indicación individual</text>
<text x="312.7" y="250.4">de tolerancia, según ISO 2768-1:1989</text>
<text x="312.7" y="254">Zonas de rugosidad no especificada, Ra 3.2</text>
<text x="357.9" y="286.4">01</text>
<text x="377.7" y="285.6">A3</text>
<text x="397" y="285.9">3 /7</text>
</g>
<g font-size="2.4">
<text x="271.2" y="244.4">MATERIAL:</text>
<text x="271.3" y="252">ACABADO SUPERFICIAL:</text>
<text x="271.4" y="247.9">Steel, Mild</text>
<text x="271.3" y="254.6">Negro satinado liso</text>
<text x="271.2" y="259.7">SCALE:</text>
<text x="350.6" y="260.8">DRAWN: Sergio Torremocha</text>
<text x="391.2" y="260.6">04/10/2016</text>
<text x="350.6" y="267">CHECKED:</text>
<text x="350.6" y="271.4">DWG NO:</text>
<text x="350.8" y="276.9">Id. Ref:</text>
<text x="350.8" y="282.8">REV</text>
<text x="371.2" y="282.9">SIZE</text>
<text x="390.9" y="282.9">SHEET</text>
</g>
</svg>
